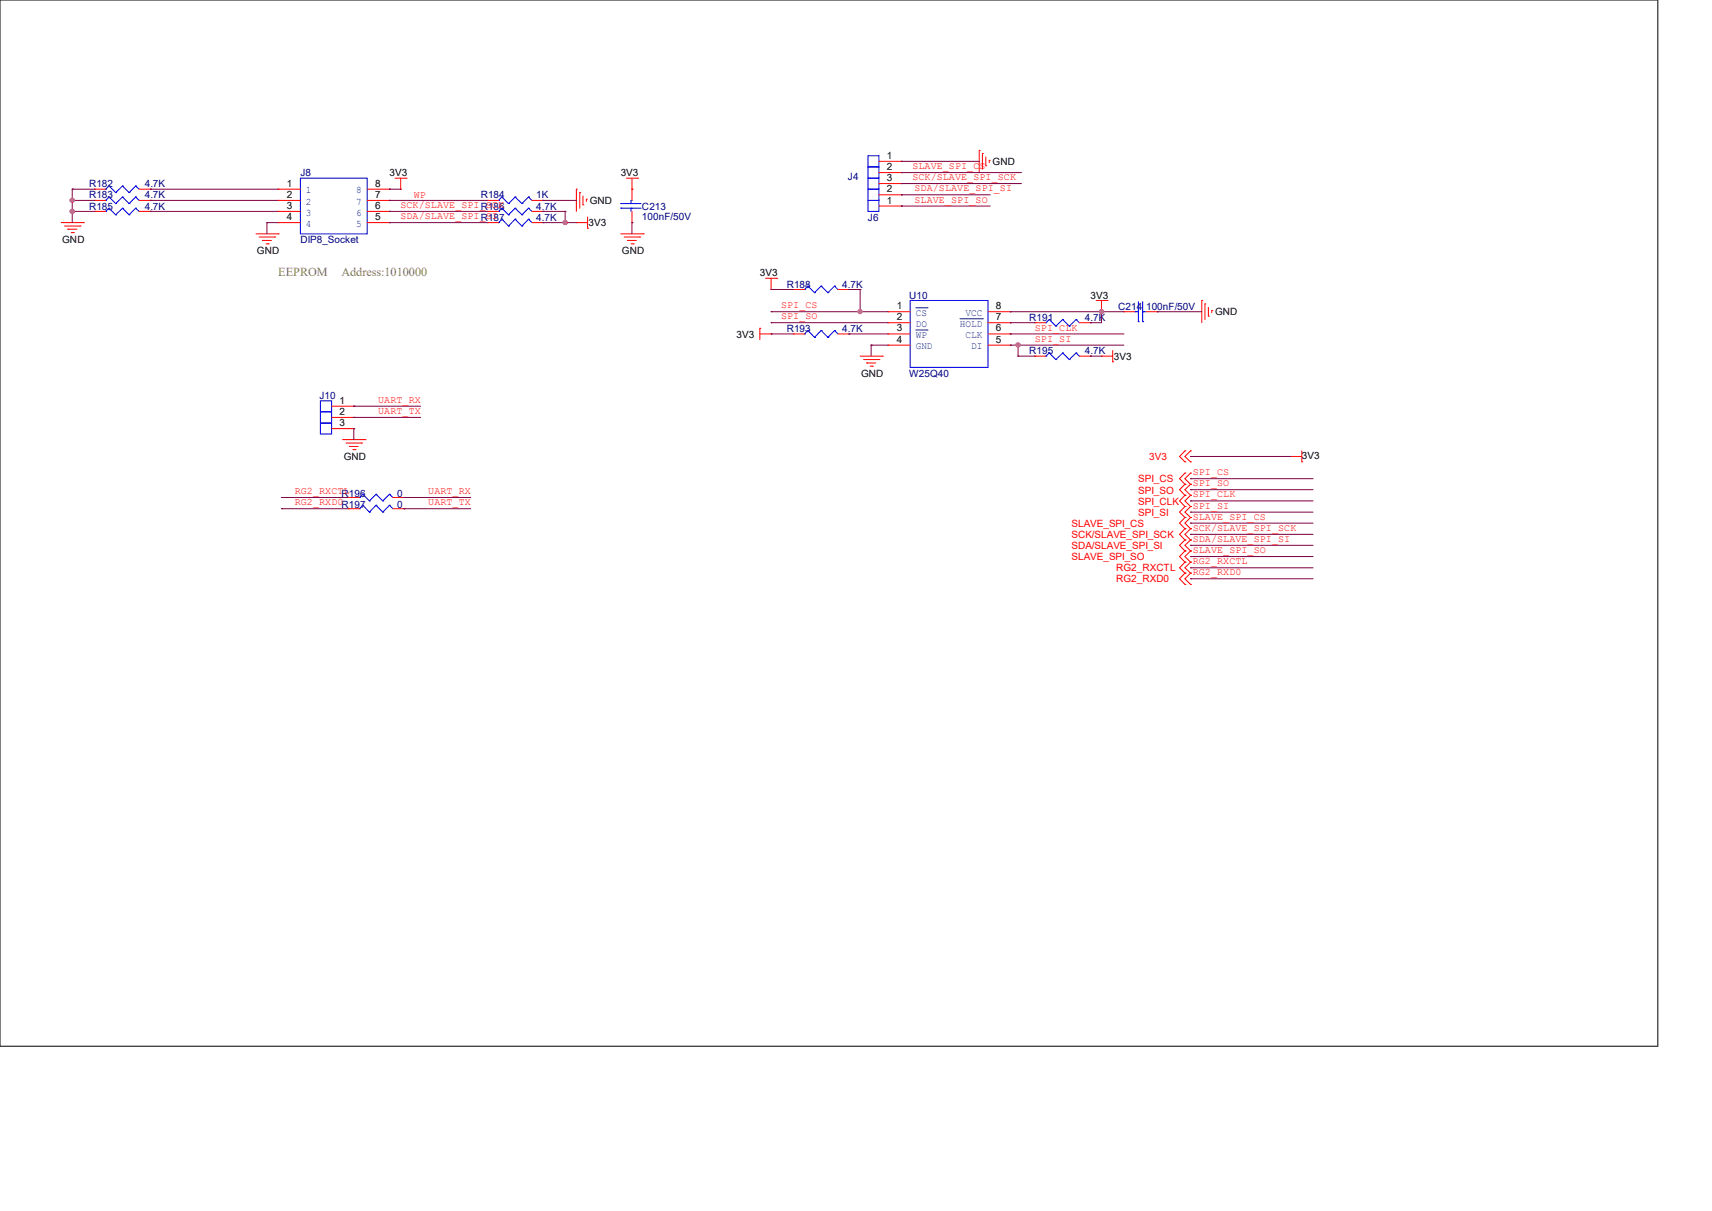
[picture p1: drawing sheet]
<svg xmlns="http://www.w3.org/2000/svg" width="297mm" height="210mm" viewBox="0 0 297 210" stroke-linecap="round" stroke-linejoin="round" font-family="sans-serif">
<path d="M0 0h287.6v181.4h-287.6z" fill="none" stroke="#000" stroke-width=".17"/>
<g fill="none" stroke="#f00" stroke-width=".17">
<path d="M10.6 38.6h3.9M11.2 39.2h2.7M11.8 39.8h.1M11.8 39.8h1.5M13.9 39.2h.1M14.5 38.6h.1M16.4 32.8h.1M16.4 34.8h.1M16.4 36.7h.1M16.4 32.8h1.9M16.4 34.8h1.9M16.4 36.7h1.9"/>
<path d="M24.1 32.8h2M24.1 34.8h2M24.1 36.7h2M26.1 32.8h.1M26.1 34.8h.1M26.1 36.7h.1M48.3 32.8h.1M48.3 38.6h.1M48.3 34.8h.1M48.3 36.7h.1M48.3 38.6h3.8M48.3 32.8h3.8"/>
<path d="M48.3 34.8h3.8M48.3 36.7h3.8M63.7 38.6h3.9M63.7 32.8h3.9M63.7 34.8h3.9M63.7 36.7h3.9M67.6 34.8h.1M67.6 38.6h.1M67.6 36.7h.1M67.6 32.8h.1M68.5 30.9h1.9M69.5 32.8h.1"/>
<path d="M69.5 30.9v1.9M70.4 30.9h.1M84.5 38.6h.1M84.5 34.8h.1M84.5 36.7h.1M84.5 38.6h2M84.5 34.8h2M84.5 36.7h2M92.3 38.6h1.9M92.3 34.8h1.9M92.3 36.7h1.9M94.2 38.6h.1"/>
<path d="M94.2 34.8h.1M94.2 36.7h.1M100 32.8h.1M100 38.6h.1M100 32.8v3.9M100 38.6h1.9M100.6 33.4h.1M100.6 33.4v2.7M101.1 35.5h.1M101.1 34v1.5M101.7 34.5h.1M101.7 34.5v.4"/>
<path d="M101.9 39.6h.1M101.9 37.6v2M108.7 30.9h1.9M109.6 32.8h.1M109.6 38.6h.1M109.6 30.9v3.9M109.6 36.7v1.9M110.6 30.9h.1M152.5 28h3.9M152.5 29.9h3.9M152.5 31.8h3.9M152.5 35.7h3.9"/>
<path d="M152.5 33.8h3.9M156.4 28h.1M156.4 29.9h.1M156.4 31.8h.1M156.4 35.7h.1M156.4 33.8h.1M169.9 26.1h.1M169.9 26.1v3.8M170.4 26.6h.1M170.4 26.6v2.7M171 28.7h.1M171 27.2v1.5"/>
<path d="M171.6 27.8h.1M171.6 27.8v.4M12.4 40.3h.3M12.7 40.3h.1M44.4 40.6h3.9M45 41.1h2.7M45.6 41.7h.1M45.6 41.7h1.5M46.1 42.3h.4M46.5 42.3h.1M47.7 41.1h.1M48.3 40.6h.1"/>
<path d="M107.7 40.6h3.9M108.3 41.1h2.7M108.9 41.7h.1M108.9 41.7h1.5M109.5 42.3h.4M109.9 42.3h.1M111 41.1h.1M111.6 40.6h.1M131.8 56.9h.1M131.8 57.9h2M131.8 56.9v2M132.8 48.3h1.9"/>
<path d="M133.8 50.2h.1M133.8 57.9h.1M133.8 48.3v1.9M134.7 48.3h.1M137.6 50.2h.1M137.6 57.9h.1M137.6 57.9h2M137.6 50.2h2M145.4 57.9h1.9M145.4 50.2h1.9M147.3 50.2h.1M147.3 57.9h.1"/>
<path d="M154.1 54.1h.1M154.1 59.9h.1M154.1 56h.1M154.1 57.9h.1M154.1 57.9h3.8M154.1 54.1h3.8M154.1 59.9h3.8M154.1 56h3.8M171.4 57.9h3.9M171.4 54.1h3.9M171.4 59.9h3.9M171.4 56h3.9"/>
<path d="M175.3 56h.1M175.3 59.9h.1M175.3 57.9h.1M175.3 54.1h.1M179.5 56h.1M179.5 56h1.9M187.2 56h2M189.2 56h.1M190.2 52.1h1.9M191.1 54.1h.1M191.1 52.1v2M192.1 52.1h.1"/>
<path d="M195 54.1h.1M195 54.1h1.9M198.8 54.1h1.9M200.7 54.1h.1M208.5 52.1h.1M208.5 52.1v3.9M209 52.7h.1M209 52.7v2.7M209.6 54.8h.1M209.6 53.3v1.5M210.2 53.8h.1M210.2 53.8v.4"/>
<path d="M57.5 70.4h3.9M57.5 72.4h3.9M57.5 74.3h3.9M59.4 76.2h3.9M60 76.8h2.7M60.6 77.4h.1M60.6 77.4h1.5M61.2 78h.4M61.4 70.4h.1M61.4 72.4h.1M61.4 74.3h.1M61.6 78h.1"/>
<path d="M62.7 76.8h.1M63.3 76.2h.1M149.2 61.8h3.9M149.8 62.4h2.7M150.4 62.9h.1M150.4 62.9h1.5M151 63.5h.3M151.3 63.5h.1M152.5 62.4h.1M153.1 61.8h.1M179.5 61.8h.1M179.5 61.8h1.9"/>
<path d="M187.2 61.8h2M189.2 61.8h.1M191.1 61.8h.1M191.1 61.8h1.9M193 62.7h.1M193 60.8v1.9M205.6 78.2h.1M205.6 78.2l-1 1 1 .9M206.5 78.2h.1M206.5 78.2l-.9 1 .9 .9M223.9 79.2h.1M223.9 79.2h1.9"/>
<path d="M225.8 78.2v1.9M60.4 86.3h.1M60.4 88.2h.1M60.4 86.3h2M60.4 88.2h2M68.2 86.3h1.9M68.2 88.2h1.9M70.1 86.3h.1M70.1 88.2h.1M205.6 82h.1M205.6 84h.1M205.6 85.9h.1"/>
<path d="M205.6 87.8h.1M205.6 89.7h.1M205.6 91.7h.1M205.6 93.6h.1M205.6 95.5h.1M205.6 97.5h.1M205.6 99.4h.1M205.6 80.1h.1M205.6 82l-1 1 1 1M205.6 84l-1 .9 1 1M205.6 85.9l-1 1 1 .9M205.6 87.8l-1 1 1 .9"/>
<path d="M205.6 89.7l-1 1 1 1M205.6 91.7l-1 1 1 .9M205.6 93.6l-1 1 1 .9M205.6 95.5l-1 1 1 1M205.6 97.5l-1 1 1 .9M205.6 99.4l-1 1 1 .9M206.5 82h.1M206.5 84h.1M206.5 85.9h.1M206.5 87.8h.1M206.5 89.7h.1M206.5 91.7h.1"/>
<path d="M206.5 93.6h.1M206.5 95.5h.1M206.5 97.5h.1M206.5 99.4h.1M206.5 80.1h.1M206.5 82l-.9 1 .9 1M206.5 84l-.9 .9 .9 1M206.5 85.9l-.9 1 .9 .9M206.5 87.8l-.9 1 .9 .9M206.5 89.7l-.9 1 .9 1M206.5 91.7l-.9 1 .9 .9M206.5 93.6l-.9 1 .9 .9"/>
<path d="M206.5 95.5l-.9 1 .9 1M206.5 97.5l-.9 1 .9 .9M206.5 99.4l-.9 1 .9 .9M225.8 80.1h.1M205.6 101.3h.1M206.5 101.3h.1"/>
</g>
<g fill="none" stroke="#00f" stroke-width=".17">
<path d="M18.3 32.8h.1M18.3 34.8h.1M18.3 36.7h.1M18.9 32.3h.1M18.9 34.2h.1M18.9 36.1h.1M18.9 32.3l1.2 1.1M18.9 32.3l-.6 .5M18.9 34.2l1.2 1.1M18.9 34.2l-.6 .6M18.9 36.1l1.2 1.2M18.9 36.1l-.6 .6"/>
<path d="M20.1 33.4h.1M20.1 35.3h.1M20.1 37.3h.1M21.3 32.3h.1M21.3 34.2h.1M21.3 36.1h.1M21.3 32.3l1.1 1.1M21.3 32.3l-1.2 1.1M21.3 34.2l1.1 1.1M21.3 34.2l-1.2 1.1M21.3 36.1l1.1 1.2M21.3 36.1l-1.2 1.2"/>
<path d="M22.4 33.4h.1M22.4 35.3h.1M22.4 37.3h.1M23.5 32.3h.1M23.5 34.2h.1M23.5 36.1h.1M23.5 32.3l.6 .5M23.5 32.3l-1.1 1.1M23.5 34.2l.6 .6M23.5 34.2l-1.1 1.1M23.5 36.1l.6 .6M23.5 36.1l-1.1 1.2"/>
<path d="M52.1 30.9h11.6v9.7h-11.6zM86.5 38.6h.1M86.5 34.8h.1M86.5 36.7h.1M87.1 38h.1M87.1 34.2h.1M87.1 36.1h.1M87.1 38l1.1 1.2M87.1 38l-.6 .6M87.1 34.2l1.1 1.1M87.1 34.2l-.6 .6M87.1 36.1l1.1 1.2"/>
<path d="M87.1 36.1l-.6 .6M88.2 39.2h.1M88.2 35.3h.1M88.2 37.3h.1M89.4 38h.1M89.4 34.2h.1M89.4 36.1h.1M89.4 38l1.2 1.2M89.4 38l-1.2 1.2M89.4 34.2l1.2 1.1M89.4 34.2l-1.2 1.1M89.4 36.1l1.2 1.2"/>
<path d="M89.4 36.1l-1.2 1.2M90.6 39.2h.1M90.6 35.3h.1M90.6 37.3h.1M91.7 38h.1M91.7 34.2h.1M91.7 36.1h.1M91.7 38l.6 .6M91.7 38l-1.1 1.2M91.7 34.2l.6 .6M91.7 34.2l-1.1 1.1M91.7 36.1l.6 .6"/>
<path d="M91.7 36.1l-1.1 1.2M107.7 35.3h.1M107.7 36.1h.1M107.7 35.3h3.5M107.7 36.1h3.5M109.5 34.8h.1M109.5 36.1h.1M109.5 34.8v.5M109.5 36.1v.6M150.6 27h1.9v2h-1.9zM150.6 29h1.9v1.9h-1.9zM150.6 30.9h1.9v1.9h-1.9z"/>
<path d="M150.6 34.8h1.9v1.9h-1.9zM150.6 32.8h1.9v2h-1.9zM139.6 50.2h.1M139.6 57.9h.1M140.2 49.6h.1M140.2 57.3h.1M140.2 49.6l1.1 1.2M140.2 49.6l-.6 .6M140.2 57.3l1.1 1.2M140.2 57.3l-.6 .6M141.3 50.8h.1M141.3 58.5h.1"/>
<path d="M142.5 49.6h.1M142.5 57.3h.1M142.5 49.6l1.1 1.2M142.5 49.6l-1.2 1.2M142.5 57.3l1.1 1.2M142.5 57.3l-1.2 1.2M143.6 50.8h.1M143.6 58.5h.1M144.8 49.6h.1M144.8 57.3h.1M144.8 49.6l.6 .6M144.8 49.6l-1.2 1.2"/>
<path d="M144.8 57.3l.6 .6M144.8 57.3l-1.2 1.2M157.9 52.1h13.5v11.6h-13.5zM181.4 56h.1M182 55.4h.1M182 55.4l1.2 1.2M182 55.4l-.6 .6M183.2 56.6h.1M184.4 55.4h.1M184.4 55.4l1.1 1.2M184.4 55.4l-1.2 1.2M185.5 56.6h.1"/>
<path d="M186.7 55.4h.1M186.7 55.4l.5 .6M186.7 55.4l-1.2 1.2M196.9 54.1h.1M196.9 54.1h.6M197.5 55.8h.1M197.5 52.3v3.5M198.2 54.1h.1M198.2 55.8h.1M198.2 54.1h.6M198.2 52.3v3.5M55.6 69.5h1.9v1.9h-1.9z"/>
<path d="M55.6 71.4h1.9v2h-1.9zM55.6 73.4h1.9v1.9h-1.9zM181.4 61.8h.1M182 61.2h.1M182 61.2l1.2 1.2M182 61.2l-.6 .6M183.2 62.4h.1M184.4 61.2h.1M184.4 61.2l1.1 1.2M184.4 61.2l-1.2 1.2M185.5 62.4h.1M186.7 61.2h.1"/>
<path d="M186.7 61.2l.5 .6M186.7 61.2l-1.2 1.2M62.4 86.3h.1M62.4 88.2h.1M62.9 85.7h.1M62.9 87.6h.1M62.9 85.7l1.2 1.2M62.9 85.7l-.5 .6M62.9 87.6l1.2 1.2M62.9 87.6l-.5 .6M64.1 86.9h.1M64.1 88.8h.1"/>
<path d="M65.2 85.7h.1M65.2 87.6h.1M65.2 85.7l1.2 1.2M65.2 85.7l-1.1 1.2M65.2 87.6l1.2 1.2M65.2 87.6l-1.1 1.2M66.4 86.9h.1M66.4 88.8h.1M67.6 85.7h.1M67.6 87.6h.1M67.6 85.7l.6 .6M67.6 85.7l-1.2 1.2"/>
<path d="M67.6 87.6l.6 .6M67.6 87.6l-1.2 1.2"/>
</g>
<path d="M158.9 53.4h1.9M158.9 57.2h1.9M160.8 53.4h.1M160.8 57.2h.1M166.5 55.3h3.9M170.4 55.3h.1" fill="none" stroke="#004080" stroke-width=".17"/>
<g fill="none" stroke="#800040" stroke-width=".17">
<path d="M12.5 32.8h.1M12.5 34.8h.1M12.5 36.7h.1M12.5 32.8h3.9M12.5 34.8h3.9M12.5 32.8v5.8M12.5 36.7h3.9M26.1 32.8h.1M26.1 34.8h.1M26.1 36.7h.1M26.1 32.8h22.2M26.1 34.8h22.2"/>
<path d="M26.1 36.7h22.2M46.3 38.6h.1M46.3 38.6h2M46.3 38.6v2M67.6 34.8h.1M67.6 38.6h.1M67.6 32.8h.1M67.6 36.7h.1M67.6 32.8h1.9M67.6 34.8h16.9M67.6 36.7h16.9M67.6 38.6h16.9"/>
<path d="M94.2 36.7h.1M94.2 34.8h.1M94.2 38.6h.1M94.2 34.8h5.8M94.2 36.7h3.8M94.2 38.6h5.8M98 36.7h.1M98 38.6h.1M98 36.7v1.9M109.6 38.6h.1M109.6 38.6v2M156.4 29.9h.1"/>
<path d="M156.4 31.8h.1M156.4 28h.1M156.4 33.8h.1M156.4 35.7h.1M156.4 29.9h20.8M156.4 31.8h20.8M156.4 28h13.5M156.4 33.8h15.4M156.4 35.7h15.4M133.8 50.2h.1M133.8 57.9h.1M133.8 56h.1"/>
<path d="M133.8 54.1h.1M133.8 50.2h3.8M133.8 57.9h3.8M133.8 54.1h20.3M133.8 56h20.3M147.3 50.2h.1M147.3 57.9h.1M147.3 50.2h1.9M147.3 57.9h6.8M149.2 50.2h.1M149.2 54.1h.1M149.2 50.2v3.9"/>
<path d="M151.1 59.9h.1M151.1 59.9h3M151.1 59.9v1.9M175.3 57.9h.1M175.3 56h.1M175.3 54.1h.1M175.3 59.9h.1M175.3 57.9h19.7M175.3 54.1h19.7M175.3 56h4.2M175.3 59.9h19.7M176.6 59.9h.1"/>
<path d="M176.6 59.9v1.9M189.2 56h.1M191.1 54.1h.1M191.1 54.1v1.9h-1.9M200.7 54.1h.1M200.7 54.1h7.8M61.4 70.4h.1M61.4 72.4h.1M61.4 74.3h.1M61.4 70.4h11.6M61.4 72.4h11.6M61.4 74.3v1.9"/>
<path d="M176.6 61.8h.1M176.6 61.8h2.9M189.2 61.8h.1M189.2 61.8h1.9M206.5 79.2h.1M206.5 79.2h17.4M48.9 86.3h.1M48.9 88.2h.1M48.9 86.3h11.5M48.9 88.2h11.5M70.1 86.3h.1M70.1 88.2h.1"/>
<path d="M70.1 86.3h11.6M70.1 88.2h11.6M206.5 90.7h.1M206.5 92.7h.1M206.5 94.6h.1M206.5 96.5h.1M206.5 98.5h.1M206.5 86.9h.1M206.5 88.8h.1M206.5 83h.1M206.5 84.9h.1M206.5 90.7h21.3"/>
<path d="M206.5 92.7h21.3M206.5 94.6h21.3M206.5 96.5h21.3M206.5 98.5h21.3M206.5 86.9h21.3M206.5 88.8h21.3M206.5 83h21.3M206.5 84.9h21.3M206.5 100.4h.1M206.5 100.4h21.3"/>
</g>
<g fill="#f0f" stroke="#f0f" stroke-width=".17">
<circle cx="12.5" cy="34.7" r=".37"/>
<circle cx="98.1" cy="38.6" r=".37"/>
<circle cx="191.1" cy="54" r=".37"/>
<circle cx="176.6" cy="59.8" r=".37"/>
<circle cx="149.2" cy="54" r=".36"/>
<circle cx="12.5" cy="36.7" r=".37"/>
</g>
<g font-size="2.1" fill="#808040">
<text x="48.3" y="47.8">EEPROM</text>
<text x="59.3" y="47.8">Address:1010000</text>
</g>
<g font-size="1.7">
<text x="153.8" y="27.6">1</text>
<text x="153.8" y="29.5">2</text>
<text x="172.2" y="28.6">GND</text>
<text x="49.8" y="32.4">1</text>
<text x="49.8" y="34.3">2</text>
<text x="65.1" y="34.3">7</text>
<text x="65.1" y="32.4">8</text>
<text x="67.6" y="30.6">3V3</text>
<text x="102.3" y="35.4">GND</text>
<text x="107.7" y="30.6">3V3</text>
<text x="153.8" y="31.4">3</text>
<text x="153.8" y="35.3">1</text>
<text x="153.8" y="33.4">2</text>
<text x="49.8" y="38.2">4</text>
<text x="49.8" y="36.2">3</text>
<text x="65.1" y="38.2">5</text>
<text x="65.1" y="36.2">6</text>
<text x="102.1" y="39.2">3V3</text>
<text x="10.8" y="42.2">GND</text>
<text x="44.6" y="44.1">GND</text>
<text x="107.9" y="44.1">GND</text>
<text x="131.8" y="47.9">3V3</text>
<text x="155.6" y="53.6">1</text>
<text x="172.8" y="53.6">8</text>
<text x="189.2" y="51.8">3V3</text>
<text x="127.8" y="58.5">3V3</text>
<text x="155.6" y="59.4">4</text>
<text x="155.6" y="55.5">2</text>
<text x="155.6" y="57.5">3</text>
<text x="172.8" y="55.5">7</text>
<text x="172.8" y="59.4">5</text>
<text x="172.8" y="57.5">6</text>
<text x="210.8" y="54.7">GND</text>
<text x="149.4" y="65.3">GND</text>
<text x="193.2" y="62.4">3V3</text>
<text x="58.9" y="70">1</text>
<text x="58.9" y="72">2</text>
<text x="58.9" y="73.9">3</text>
<text x="59.6" y="79.8">GND</text>
<text x="225.8" y="79.6">3V3</text>
</g>
<g font-size="1.7" fill="#f00">
<text x="158.3" y="29.3">SLAVE_SPI_CS</text>
<text x="71.8" y="34.4">WP</text>
<text x="158.3" y="31.2">SCK/SLAVE_SPI_SCK</text>
<text x="158.7" y="33.2">SDA/SLAVE_SPI_SI</text>
<text x="158.7" y="35.1">SLAVE_SPI_SO</text>
<text x="69.5" y="38">SDA/SLAVE_SPI_SI</text>
<text x="69.5" y="36.1">SCK/SLAVE_SPI_SCK</text>
<text x="135.5" y="53.5">SPI_CS</text>
<text x="135.5" y="55.4">SPI_SO</text>
<text x="179.5" y="57.3">SPI_CLK</text>
<text x="179.5" y="59.3">SPI_SI</text>
<text x="65.6" y="69.8">UART_RX</text>
<text x="65.6" y="71.8">UART_TX</text>
<text x="197.5" y="83.6">SPI_CS</text>
<text x="199.4" y="79.8">3V3</text>
<text x="206.9" y="82.4">SPI_CS</text>
<text x="51.1" y="85.7">RG2_RXCTL</text>
<text x="51.1" y="87.6">RG2_RXD0</text>
<text x="74.3" y="85.7">UART_RX</text>
<text x="74.3" y="87.6">UART_TX</text>
<text x="197.5" y="85.6">SPI_SO</text>
<text x="197.5" y="87.5">SPI_CLK</text>
<text x="197.5" y="89.4">SPI_SI</text>
<text x="206.9" y="86.3">SPI_CLK</text>
<text x="206.9" y="88.2">SPI_SI</text>
<text x="206.9" y="84.3">SPI_SO</text>
<text x="185.9" y="91.4">SLAVE_SPI_CS</text>
<text x="185.9" y="93.3">SCK/SLAVE_SPI_SCK</text>
<text x="185.9" y="95.2">SDA/SLAVE_SPI_SI</text>
<text x="206.9" y="90.1">SLAVE_SPI_CS</text>
<text x="206.9" y="92.1">SCK/SLAVE_SPI_SCK</text>
<text x="206.9" y="94">SDA/SLAVE_SPI_SI</text>
<text x="206.9" y="95.9">SLAVE_SPI_SO</text>
<text x="185.9" y="97.2">SLAVE_SPI_SO</text>
<text x="193.6" y="99.1">RG2_RXCTL</text>
<text x="193.6" y="101">RG2_RXD0</text>
<text x="206.9" y="97.9">RG2_RXCTL</text>
<text x="206.9" y="99.8">RG2_RXD0</text>
</g>
<g font-size="1.7" fill="#000080">
<text x="15.5" y="32.5">R182</text>
<text x="15.5" y="34.4">R183</text>
<text x="25.1" y="32.5">4.7K</text>
<text x="25.1" y="34.4">4.7K</text>
<text x="52.1" y="30.6">J8</text>
<text x="83.4" y="34.4">R184</text>
<text x="93" y="34.4">1K</text>
<text x="147.1" y="31.2">J4</text>
<text x="15.5" y="36.4">R185</text>
<text x="25.1" y="36.4">4.7K</text>
<text x="83.4" y="38.3">R187</text>
<text x="83.4" y="36.4">R186</text>
<text x="93" y="38.3">4.7K</text>
<text x="93" y="36.4">4.7K</text>
<text x="111.4" y="36.4">C213</text>
<text x="111.4" y="38.1">100nF/50V</text>
<text x="150.6" y="38.3">J6</text>
<text x="52.1" y="42.2">DIP8_Socket</text>
<text x="136.5" y="49.9">R188</text>
<text x="146.1" y="49.9">4.7K</text>
<text x="157.7" y="51.8">U10</text>
<text x="194" y="53.7">C214 100nF/50V</text>
<text x="136.5" y="57.6">R193</text>
<text x="146.1" y="57.6">4.7K</text>
<text x="178.6" y="55.7">R191</text>
<text x="188.2" y="55.7">4.7K</text>
<text x="157.7" y="65.3">W25Q40</text>
<text x="178.6" y="61.5">R195</text>
<text x="188.2" y="61.5">4.7K</text>
<text x="55.4" y="69.2">J10</text>
<text x="59.3" y="86.1">R196</text>
<text x="59.3" y="88.1">R197</text>
<text x="68.9" y="86.1">0</text>
<text x="68.9" y="88.1">0</text>
</g>
<g font-size="1.7" fill="#004080">
<text x="53.1" y="33.5">1</text>
<text x="53.1" y="35.5">2</text>
<text x="61.8" y="35.5">7</text>
<text x="61.8" y="33.5">8</text>
<text x="53.1" y="39.3">4</text>
<text x="53.1" y="37.4">3</text>
<text x="61.8" y="39.3">5</text>
<text x="61.8" y="37.4">6</text>
<text x="158.9" y="54.8">CS</text>
<text x="158.9" y="56.7">DO</text>
<text x="158.9" y="58.6">WP</text>
<text x="166.5" y="56.7">HOLD</text>
<text x="167.5" y="58.6">CLK</text>
<text x="167.5" y="54.8">VCC</text>
<text x="158.9" y="60.6">GND</text>
<text x="168.5" y="60.6">DI</text>
</g>
</svg>
